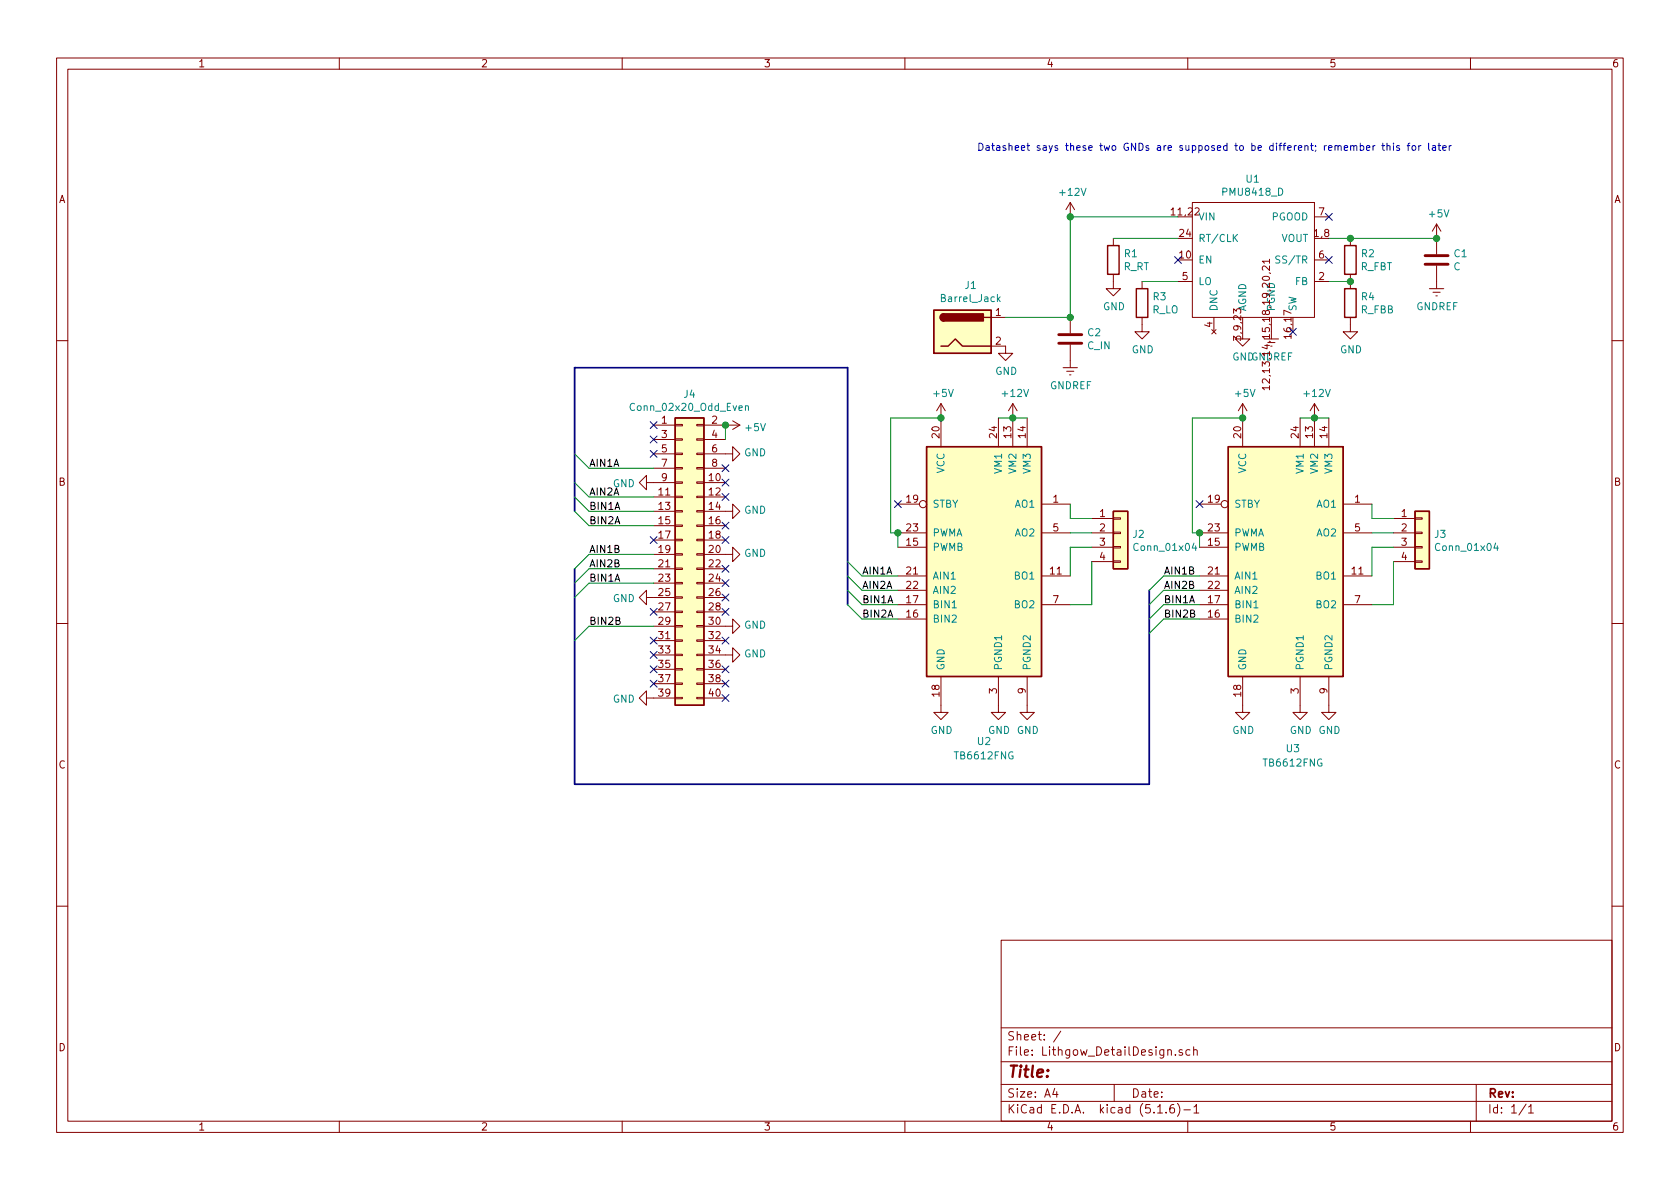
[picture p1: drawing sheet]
<svg xmlns="http://www.w3.org/2000/svg" width="297mm" height="210mm" viewBox="0 0 297 210" stroke-linecap="round" stroke-linejoin="round" font-family="sans-serif">
<g fill="none" stroke="#840000" stroke-width=".18">
<path d="M10 10.3h277v189.9h-277zM12 12.2h273v186.1h-273zM60 10.3v1.9M110 10.3v1.9M160 10.3v1.9M210 10.3v1.9M260 10.3v1.9M189.2 35.8v2.5M189.2 35.8l-.7 1.3M189.2 35.8l.8 1.3M210.8 35.8h21.6v20.3h-21.6zM232.4 38.3h2.5"/>
<path d="M254 39.6v5.4M254 39.6l-.8 1.3M254 39.6l.8 1.3M175.3 56.1h2.5M189.2 56.1v2.8M196.8 48.5v2.5h1.3l-1.3 1.3-1.2-1.3h1.2M196.8 42.2v1.2M201.9 56.1v2.6h1.3l-1.3 1.2-1.2-1.2h1.2M201.9 49.8v1.2M208.3 49.8h2.5M214.2 58.3l.8 .7M214.6 56.1v2.6"/>
<path d="M215 58.3l-.8 .7M219.7 58.7v1.2h1.3l-1.3 1.3-1.3-1.3h1.3M223.5 59.9h2.6M224.5 47v.8l-1-.8-.3 .3 .1 .5M224.5 46.2h-1.3l.3 .4M224.5 45.8v.8M232.4 49.8h2.5M232.4 46h2.5M238.8 56.1v2.6h1.2l-1.2 1.2-1.3-1.2h1.3M238.8 42.2v1.2M238.8 48.5v2.5M252.7 51h2.6"/>
<path d="M253.4 51.7h1.2M253.9 52.3h.2M254 47v4M10 60.2h2M115.6 75.2h3.8M115.6 77.7h3.8M119.4 77.6h1.2v.2h-1.2zM119.4 75.1h1.2v.2h-1.2zM123.2 77.6h1.3v.2h-1.3zM123.2 75.1h1.3v.2h-1.3zM124.5 75.2h6.3M124.5 77.7h3.8"/>
<path d="M129.5 74.4l1.3 .8M130.8 75.2l-1.3 .7M166.4 71.4v7.6M166.4 71.4l-.8 1.2M166.4 71.4l.7 1.2M175.3 61.2h2.5v1.3h1.3l-1.3 1.2-1.3-1.2h1.3M176.5 73.9v5.1M179.1 71.4v7.6M179.1 71.4l-.8 1.2M179.1 71.4l.7 1.2M181.6 73.9v5.1M188 65h2.5"/>
<path d="M188.6 65.7h1.3M189.1 66.3h.3M189.2 61v4M219.7 71.4v7.6M219.7 71.4l-.8 1.2M219.7 71.4l.8 1.2M224.2 60.6h1.2M224.5 68.6h-1.3l.3 .3M224.5 67v.8l-.8-.7-.2-.1-.2 .1-.1 .2 .1 .4M224.5 68.2v.7M229.9 73.9v5.1M232.4 71.4v7.6"/>
<path d="M232.4 71.4l-.8 1.2M232.4 71.4l.8 1.2M234.9 73.9v5.1M285 60.2h2M114.3 85.3v-1.2l-1.3 1.2 1.3 1.3v-1.3h5.1M115.6 87.9h3.8M115.6 90.4h3.8M115.6 93h3.8M115.6 95.5h3.8M115.6 98h3.8M115.6 80.3h3.8M115.6 82.8h3.8"/>
<path d="M119.4 95.4h1.2v.2h-1.2zM119.4 92.8h1.2v.3h-1.2zM119.4 90.3h1.2v.2h-1.2zM119.4 87.8h1.2v.2h-1.2zM119.4 97.9h1.2v.3h-1.2zM119.4 85.2h1.2v.3h-1.2zM119.4 82.7h1.2v.2h-1.2zM119.4 80.1h1.2v.3h-1.2zM123.2 95.4h1.3v.2h-1.3zM123.2 92.8h1.3v.3h-1.3zM123.2 90.3h1.3v.2h-1.3zM123.2 87.8h1.3v.2h-1.3z"/>
<path d="M123.2 97.9h1.3v.3h-1.3zM123.2 85.2h1.3v.3h-1.3zM123.2 82.7h1.3v.2h-1.3zM123.2 80.1h1.3v.3h-1.3zM124.5 98h5v-1.2l1.3 1.2-1.3 1.3v-1.3M124.5 80.3h5v-1.3l1.3 1.3-1.3 1.2v-1.2M124.5 90.4h5v-1.3l1.3 1.3-1.3 1.3v-1.3M124.5 85.3h3.8M124.5 87.9h3.8M124.5 93h3.8M124.5 95.5h3.8M124.5 82.8h3.8"/>
<path d="M158.7 94.2h5.1M158.7 96.8h5.1M158.7 89.1h3.9M184.1 94.2h5.1M184.1 89.1h5.1M193 91.7h3.8M193 94.2h3.8M193 96.8h3.8M193 99.3h3.8M196.8 99.2h1.3v.2h-1.3zM196.8 96.6h1.3v.3h-1.3zM196.8 91.6h1.3v.2h-1.3z"/>
<path d="M196.8 94.1h1.3v.3h-1.3zM212.1 94.2h5.1M212.1 96.8h5.1M212.1 89.1h3.8M237.5 94.2h5.1M237.5 89.1h5.1M246.4 91.7h3.8M246.4 94.2h3.8M246.4 96.8h3.8M246.4 99.3h3.8M250.2 99.2h1.3v.2h-1.3zM250.2 96.6h1.3v.3h-1.3z"/>
<path d="M250.2 91.6h1.3v.2h-1.3zM250.2 94.1h1.3v.3h-1.3zM10 110.3h2M114.3 105.7v-1.3l-1.3 1.3 1.3 1.2v-1.2h5.1M115.6 100.6h3.8M115.6 103.1h3.8M115.6 108.2h3.8M115.6 110.7h3.8M115.6 113.3h3.8M115.6 115.8h3.8M115.6 118.4h3.8M119.4 103h1.2v.2h-1.2z"/>
<path d="M119.4 105.5h1.2v.3h-1.2zM119.4 108.1h1.2v.2h-1.2zM119.4 110.6h1.2v.3h-1.2zM119.4 113.2h1.2v.2h-1.2zM119.4 115.7h1.2v.2h-1.2zM119.4 118.2h1.2v.3h-1.2zM119.4 100.5h1.2v.2h-1.2zM123.2 103h1.3v.2h-1.3zM123.2 105.5h1.3v.3h-1.3zM123.2 108.1h1.3v.2h-1.3zM123.2 110.6h1.3v.3h-1.3zM123.2 113.2h1.3v.2h-1.3z"/>
<path d="M123.2 115.7h1.3v.2h-1.3zM123.2 118.2h1.3v.3h-1.3zM123.2 100.5h1.3v.2h-1.3zM124.5 110.7h5v-1.2l1.3 1.2-1.3 1.3v-1.3M124.5 115.8h5v-1.3l1.3 1.3-1.3 1.3v-1.3M124.5 100.6h3.8M124.5 103.1h3.8M124.5 105.7h3.8M124.5 108.2h3.8M124.5 113.3h3.8M124.5 118.4h3.8M158.7 101.8h5.1"/>
<path d="M158.7 109.5h5.1M158.7 106.9h5.1M158.7 104.4h5.1M166.4 119.6v6.4h1.2l-1.2 1.2-1.3-1.2h1.3M176.5 119.6v6.4h1.3l-1.3 1.2-1.2-1.2h1.2M181.6 119.6v6.4h1.3l-1.3 1.2-1.3-1.2h1.3M184.1 101.8h5.1M184.1 106.9h5.1M212.1 101.8h5.1M212.1 109.5h5.1M212.1 106.9h5.1M212.1 104.4h5.1"/>
<path d="M219.7 119.6v6.4h1.3l-1.3 1.2-1.3-1.2h1.3M229.9 119.6v6.4h1.2l-1.2 1.2-1.3-1.2h1.3M234.9 119.6v6.4h1.3l-1.3 1.2-1.2-1.2h1.2M237.5 101.8h5.1M237.5 106.9h5.1M285 110.3h2M114.3 123.4v-1.2l-1.3 1.2 1.3 1.3v-1.3h5.1M115.6 120.9h3.8M119.4 120.8h1.2v.2h-1.2zM119.4 123.3h1.2v.3h-1.2zM123.2 120.8h1.3v.2h-1.3zM123.2 123.3h1.3v.3h-1.3z"/>
<path d="M124.5 120.9h3.8M124.5 123.4h3.8M10 160.2h2M177 166.3h108v32h-108zM285 160.2h2M60 198.3v1.9M110 198.3v1.9M160 198.3v1.9M177 194.8h108M177 191.8h108M177 187.8h108M177 181.8h108"/>
<path d="M186.5 192.5l-.4 1h1M186.8 193v1M187.6 182.3l-1.3 2M197 191.8v3M204.7 196.8h.8M206.2 196.7v.1M207.5 195.3a.59 .59 0 0 0-.7 .7v.5l.2 .2 .4 .1 .2-.1 .1-.5-.2-.2-.4-.1-.3 .3M207.8 186.5v.1M208.2 195.1a1.71 1.71 0 0 1 0 2.3M209 185.7a.37 .37 0 0 0-.5 .1v.2l.5 .2 .1 .1-.2 .3-.4-.1M209.3 196.3h1.2M210 198.3v1.9"/>
<path d="M210.4 185.7l-.4-.1-.3 .3 .1 .6 .2 .1 .4-.1M211 185.7h.1a.37 .37 0 0 1 .6 .1v.8M211 185.1v1.5M211.1 195.8l.4-.5v1.5M211.1 196.8h.9M260 198.3v1.9M261 191.8v6.5M269.8 195.2l-1.2 2M270.3 195.8l.4-.5v1.5M270.3 196.8h.8"/>
<circle cx="163.2" cy="89.1" r=".63"/>
<circle cx="216.5" cy="89.1" r=".63"/>
</g>
<g fill="none" stroke="#840000" stroke-width=".25">
<path d="M165.1 54.9h10.2v7.6h-10.2zM166.9 55.5a.63 .63 0 0 0-.7 .6 .63 .63 0 0 0 .7 .7M174 56.1h1.3M195.8 43.4h2.1v5.1h-2.1zM200.9 51h2v5.1h-2zM237.7 51h2.1v5.1h-2.1zM237.7 43.4h2.1v5.1h-2.1zM119.4 73.9h5.1v50.8h-5.1zM163.8 79h20.3v40.6h-20.3zM166.4 61.2h1.2l1.3-1.3 1.3 1.3h5.1M217.2 79h20.3v40.6h-20.3zM196.8 90.4h2.6v10.2h-2.6z"/>
<path d="M250.2 90.4h2.5v10.2h-2.5z"/>
</g>
<path d="M187.2 59.2h4.1M252 46.7h4M252 45.2h4M187.2 60.7h4.1" fill="none" stroke="#840000" stroke-width=".51"/>
<g fill="#ffffc2" stroke="#ffffc2" stroke-width=".18">
<path d="M165.1 54.9h10.2v7.6h-10.2z"/>
<path d="M250.2 90.4h2.5v10.2h-2.5z"/>
<path d="M196.8 90.4h2.6v10.2h-2.6z"/>
<path d="M163.8 79h20.3v40.6h-20.3z"/>
<path d="M217.2 79h20.3v40.6h-20.3z"/>
<path d="M119.4 73.9h5.1v50.8h-5.1z"/>
</g>
<g fill="#840000" stroke="#840000" stroke-width=".25">
<path d="M166.4 55.7l.5-.2v1.3a.64 .64 0 0 1-.6-.4 .64 .64 0 0 1 .1-.7z"/>
<path d="M166.9 55.5h7v1.3h-7z"/>
</g>
<g fill="none" stroke="#008484" stroke-width=".18">
<path d="M176.5 52.9l.3 .4M176.8 52.5l-.4 .5M218.3 42l.5 .7M218.8 41.4l-.7 .8M226.3 45.3h-.5l-.2 .2 .1 .3 .5 .2v.4l-.2 .1h-.4M131.8 71.9l.2-.2 .3 .1v.8M131.8 71.7v.9M211.1 96l-.3 .9h.8M211.4 96.5v.9M264.4 96l-.3 .9h.8M264.7 96.5v.9M168.4 107.5h.7"/>
<path d="M221.7 107.5h.7"/>
</g>
<path d="M101.6 90.4v-25.4h48.3v41.9M101.6 100.6v38.1h101.6v-34.3" fill="none" stroke="#000084" stroke-width=".3"/>
<g fill="none" stroke="#008400" stroke-width=".18">
<path d="M208.3 38.3h-19.1v17.8h-11.4M196.8 42.2h11.5M201.9 49.8h6.4M234.9 49.8h3.9M234.9 42.2h19.1M128.3 75.2v2.5M166.4 73.9h-8.9v20.3h1.2v2.6M176.5 73.9h5.1M219.7 73.9h-8.9v20.3h1.3v2.6M229.9 73.9h5M101.6 80.3l2.5 2.5h11.5M101.6 85.3l2.5 2.6h11.5"/>
<path d="M101.6 87.9l2.5 2.5h11.5M101.6 90.4l2.5 2.6h11.5M115.6 98h-11.5l-2.5 2.6M149.9 99.3l2.5 2.5h6.3M189.2 94.2h3.8M189.2 89.1v2.6h3.8M193 96.8h-3.8v5M193 99.3v7.6h-3.8M242.6 94.2h3.8M242.6 89.1v2.6h3.8M246.4 99.3v7.6h-3.8M246.4 96.8h-3.8v5"/>
<path d="M115.6 110.7h-11.5l-2.5 2.6M115.6 100.6h-11.5l-2.5 2.5M115.6 103.1h-11.5l-2.5 2.6M149.9 101.8l2.5 2.6h6.3M149.9 104.4l2.5 2.5h6.3M149.9 106.9l2.5 2.6h6.3M212.1 101.8h-6.4l-2.5 2.6M212.1 104.4h-6.4l-2.5 2.5M212.1 106.9h-6.4l-2.5 2.6M212.1 109.5h-6.4l-2.5 2.5"/>
</g>
<g fill="none" stroke="#0000c2" stroke-width=".18">
<path d="M240.5 25.8l.4-.1 .2 .3-.1 .5h-.5M240.5 25.3v1.3M241.6 26.2l.6-.1-.1-.3-.3-.1-.2 .2 .1 .6h.4M242.7 25.7v.9M243.1 25.7l-.4 .3M244.3 25.7h.5M244.5 25.3v1.1l.3 .2M245.2 25.9l.2-.2 .3 .1 .1 .8M245.2 25.3v1.3M246.4 25.3v.1M246.4 25.7v.9M247.4 25.8l-.3-.1-.2 .2 .1 .2 .4 .1v.3h-.5"/>
<path d="M248.8 25.7h.5M249.3 25.3l-.3 .2v1.1M249.8 25.8l.3-.1 .2 .3-.1 .5-.3 .1-.2-.1zM250.9 25.7v.9M251.2 25.7l-.3 .3M252.6 25.3v1.1l.2 .2M253.3 25.8h.5v.8M253.8 26.1h-.4l-.2 .2 .2 .3 .4-.1M254.3 25.7h.4M254.4 25.3v1.1l.3 .2M255.1 26.2l.6-.1-.1-.3-.3-.1-.2 .2v.6h.5M256.2 25.7v.9"/>
<path d="M256.6 25.7l-.4 .3"/>
</g>
<g fill="#008400" stroke="#008400" stroke-width=".25">
<circle cx="254" cy="42.2" r=".51"/>
<circle cx="189.2" cy="56.1" r=".51"/>
<circle cx="179.1" cy="73.9" r=".51"/>
<circle cx="232.4" cy="73.9" r=".51"/>
<circle cx="128.3" cy="75.2" r=".51"/>
<circle cx="166.4" cy="73.9" r=".51"/>
<circle cx="238.8" cy="42.2" r=".51"/>
<circle cx="158.8" cy="94.2" r=".51"/>
<circle cx="238.8" cy="49.8" r=".51"/>
<circle cx="219.7" cy="73.9" r=".51"/>
<circle cx="212.1" cy="94.2" r=".51"/>
<circle cx="189.2" cy="38.3" r=".51"/>
</g>
<g fill="none" stroke="#000084" stroke-width=".18">
<path d="M234.3 37.7l1.3 1.3M235.6 37.7l-1.3 1.3M207.7 45.4l1.2 1.2M208.9 45.4l-1.2 1.2M234.3 45.4l1.3 1.2M235.6 45.4l-1.3 1.2M115 79.6l1.2 1.3M115 77.1l1.2 1.2M115 74.6l1.2 1.2M116.2 79.6l-1.2 1.3M116.2 77.1l-1.2 1.2M116.2 74.6l-1.2 1.2"/>
<path d="M115 94.9l1.2 1.2M116.2 94.9l-1.2 1.2M127.7 82.2l1.2 1.2M127.7 84.7l1.2 1.2M127.7 87.3l1.2 1.2M127.7 92.3l1.2 1.3M127.7 94.9l1.2 1.2M127.7 100l1.2 1.2M128.9 82.2l-1.2 1.2M128.9 84.7l-1.2 1.2M128.9 87.3l-1.2 1.2M128.9 92.3l-1.2 1.3"/>
<path d="M128.9 94.9l-1.2 1.2M128.9 100l-1.2 1.2M158.1 88.5l1.3 1.3M159.4 88.5l-1.3 1.3M211.5 88.5l1.2 1.3M212.7 88.5l-1.2 1.3M115 117.7l1.2 1.3M115 115.2l1.2 1.2M115 112.7l1.2 1.2M115 107.6l1.2 1.2M116.2 107.6l-1.2 1.2M116.2 112.7l-1.2 1.2"/>
<path d="M116.2 115.2l-1.2 1.2M116.2 117.7l-1.2 1.3M127.7 102.5l1.2 1.2M127.7 105l1.2 1.3M127.7 107.6l1.2 1.2M127.7 112.7l1.2 1.2M127.7 117.7l1.2 1.3M128.9 102.5l-1.2 1.2M128.9 105l-1.2 1.3M128.9 107.6l-1.2 1.2M128.9 112.7l-1.2 1.2M128.9 117.7l-1.2 1.3"/>
<path d="M115 120.3l1.2 1.2M116.2 120.3l-1.2 1.2M127.7 120.3l1.2 1.2M127.7 122.8l1.2 1.2M128.9 120.3l-1.2 1.2M128.9 122.8l-1.2 1.2"/>
</g>
<text font-size="2.8" fill="#840000" x="178" y="190.5">Title:</text>
<g font-size="2.1" fill="#840000">
<text x="178" y="184">Sheet: /</text>
<text x="178" y="186.7">File: Lithgow_DetailDesign.sch</text>
<text x="178" y="196.9">KiCad E.D.A. kicad (5.1.6)-1</text>
<text x="178" y="194.1">Size: A4</text>
<text x="200" y="194.1">Date:</text>
<text x="263" y="194.1">Rev:</text>
<text x="263" y="196.9">Id: 1/1</text>
</g>
<g font-size="1.8" fill="#840000">
<text x="35" y="11.9">1</text>
<text x="85" y="11.9">2</text>
<text x="135" y="11.9">3</text>
<text x="185" y="11.9">4</text>
<text x="235" y="11.9">5</text>
<text x="285" y="11.9">6</text>
<text x="10.4" y="35.9">A</text>
<text x="285.4" y="35.9">A</text>
<text x="207.3" y="38.1">11,22</text>
<text x="208.6" y="41.9">24</text>
<text x="232.5" y="41.9">1,8</text>
<text x="233.2" y="38.1">7</text>
<text x="208.6" y="45.7">10</text>
<text x="233.2" y="45.7">6</text>
<text x="209.1" y="49.5">5</text>
<text x="233.2" y="49.5">2</text>
<text x="176" y="55.9">1</text>
<text x="214.4" y="57.9" transform="rotate(-90 214.4 57.9)">4</text>
<text x="219.5" y="59.9" transform="rotate(-90 219.5 59.9)">3,9,23</text>
<text x="225.4" y="55.1" transform="rotate(-90 225.4 55.1)">PGND</text>
<text x="176" y="61">2</text>
<text x="217.9" y="63.7">GNDGNDREF</text>
<text x="224.5" y="67" transform="rotate(-90 224.5 67)">12,13,14,15,18,19,20,21</text>
<text x="117" y="74.9">1</text>
<text x="117" y="77.5">3</text>
<text x="125.9" y="74.9">2</text>
<text x="125.9" y="77.5">4</text>
<text x="166.1" y="77.4" transform="rotate(-90 166.1 77.4)">20</text>
<text x="176.3" y="77.4" transform="rotate(-90 176.3 77.4)">24</text>
<text x="178.8" y="77.4" transform="rotate(-90 178.8 77.4)">13</text>
<text x="181.4" y="77.4" transform="rotate(-90 181.4 77.4)">14</text>
<text x="219.5" y="77.4" transform="rotate(-90 219.5 77.4)">20</text>
<text x="229.6" y="77.4" transform="rotate(-90 229.6 77.4)">24</text>
<text x="232.2" y="77.4" transform="rotate(-90 232.2 77.4)">13</text>
<text x="234.7" y="77.4" transform="rotate(-90 234.7 77.4)">14</text>
<text x="117" y="80">5</text>
<text x="117" y="82.5">7</text>
<text x="125.9" y="80">6</text>
<text x="125.9" y="82.5">8</text>
<text x="10.4" y="85.9">B</text>
<text x="116.5" y="87.6">11</text>
<text x="117" y="85.1">9</text>
<text x="125.4" y="85.1">10</text>
<text x="125.4" y="87.6">12</text>
<text x="160.3" y="88.9">19</text>
<text x="186.2" y="88.9">1</text>
<text x="213.7" y="88.9">19</text>
<text x="239.5" y="88.9">1</text>
<text x="285.4" y="85.9">B</text>
<text x="116.5" y="90.2">13</text>
<text x="116.5" y="92.7">15</text>
<text x="116.5" y="95.2">17</text>
<text x="125.4" y="90.2">14</text>
<text x="125.4" y="92.7">16</text>
<text x="125.4" y="95.2">18</text>
<text x="160.3" y="94">23</text>
<text x="186.2" y="94">5</text>
<text x="194.5" y="91.4">1</text>
<text x="194.5" y="94">2</text>
<text x="213.7" y="94">23</text>
<text x="239.5" y="94">5</text>
<text x="247.8" y="91.4">1</text>
<text x="247.8" y="94">2</text>
<text x="116.5" y="97.8">19</text>
<text x="116.5" y="100.3">21</text>
<text x="125.4" y="97.8">20</text>
<text x="125.4" y="100.3">22</text>
<text x="160.3" y="96.5">15</text>
<text x="160.3" y="101.6">21</text>
<text x="185.7" y="101.6">11</text>
<text x="194.5" y="96.5">3</text>
<text x="194.5" y="99.1">4</text>
<text x="213.7" y="96.5">15</text>
<text x="213.7" y="101.6">21</text>
<text x="239.1" y="101.6">11</text>
<text x="247.8" y="96.5">3</text>
<text x="247.8" y="99.1">4</text>
<text x="116.5" y="102.9">23</text>
<text x="116.5" y="105.4">25</text>
<text x="116.5" y="107.9">27</text>
<text x="125.4" y="102.9">24</text>
<text x="125.4" y="105.4">26</text>
<text x="125.4" y="107.9">28</text>
<text x="160.3" y="106.7">17</text>
<text x="160.3" y="104.1">22</text>
<text x="186.2" y="106.7">7</text>
<text x="213.7" y="106.7">17</text>
<text x="213.7" y="104.1">22</text>
<text x="239.5" y="106.7">7</text>
<text x="116.5" y="110.5">29</text>
<text x="116.5" y="113">31</text>
<text x="125.4" y="110.5">30</text>
<text x="125.4" y="113">32</text>
<text x="160.3" y="109.2">16</text>
<text x="213.7" y="109.2">16</text>
<text x="116.5" y="115.6">33</text>
<text x="116.5" y="118.1">35</text>
<text x="125.4" y="115.6">34</text>
<text x="125.4" y="118.1">36</text>
<text x="116.5" y="120.6">37</text>
<text x="116.5" y="123.2">39</text>
<text x="125.4" y="120.6">38</text>
<text x="125.4" y="123.2">40</text>
<text x="166.1" y="123.1" transform="rotate(-90 166.1 123.1)">18</text>
<text x="176.3" y="122.7" transform="rotate(-90 176.3 122.7)">3</text>
<text x="181.4" y="122.7" transform="rotate(-90 181.4 122.7)">9</text>
<text x="219.5" y="123.1" transform="rotate(-90 219.5 123.1)">18</text>
<text x="229.6" y="122.7" transform="rotate(-90 229.6 122.7)">3</text>
<text x="234.7" y="122.7" transform="rotate(-90 234.7 122.7)">9</text>
<text x="10.4" y="135.9">C</text>
<text x="285.4" y="135.9">C</text>
<text x="10.4" y="185.9">D</text>
<text x="285.4" y="185.9">D</text>
<text x="35" y="199.9">1</text>
<text x="85" y="199.9">2</text>
<text x="135" y="199.9">3</text>
<text x="185" y="199.9">4</text>
<text x="235" y="199.9">5</text>
<text x="285" y="199.9">6</text>
</g>
<text font-size="1.8" fill="#0000c2" x="172.7" y="26.7">Datasheet says these two GNDs are supposed to be different; remember this for later</text>
<g font-size="1.8" fill="#008484">
<text x="187.5" y="34.6">+12V</text>
<text x="216.4" y="34.6">PMU8418_D</text>
<text x="220.4" y="32.3">U1</text>
<text x="211.8" y="39">VIN</text>
<text x="224.8" y="39">PGOOD</text>
<text x="252.8" y="38.4">+5V</text>
<text x="198.6" y="47.8">R_RT</text>
<text x="198.8" y="45.5">R1</text>
<text x="211.8" y="46.6">EN</text>
<text x="211.8" y="42.8">RT/CLK</text>
<text x="226.2" y="46.6">SS/TR</text>
<text x="226.5" y="42.8">VOUT</text>
<text x="240.5" y="47.8">R_FBT</text>
<text x="240.7" y="45.5">R2</text>
<text x="257" y="47.8">C</text>
<text x="257.1" y="45.5">C1</text>
<text x="166.6" y="53.4">Barrel_Jack</text>
<text x="170.7" y="51.1">J1</text>
<text x="203.9" y="53.1">R3</text>
<text x="211.8" y="50.4">LO</text>
<text x="229" y="50.4">FB</text>
<text x="240.7" y="53.1">R4</text>
<text x="192.4" y="59.5">C2</text>
<text x="195" y="54.9">GND</text>
<text x="203.7" y="55.4">R_LO</text>
<text x="215.3" y="55.1" transform="rotate(-90 215.3 55.1)">DNC</text>
<text x="220.3" y="55.1" transform="rotate(-90 220.3 55.1)">AGND</text>
<text x="229.2" y="55.1" transform="rotate(-90 229.2 55.1)">SW</text>
<text x="240.6" y="55.4">R_FBB</text>
<text x="250.4" y="54.9">GNDREF</text>
<text x="192.3" y="61.8">C_IN</text>
<text x="200.1" y="62.5">GND</text>
<text x="236.9" y="62.5">GND</text>
<text x="121" y="70.4">J4</text>
<text x="165.2" y="70.2">+5V</text>
<text x="176" y="66.3">GND</text>
<text x="177.4" y="70.2">+12V</text>
<text x="185.6" y="68.8">GNDREF</text>
<text x="218.5" y="70.2">+5V</text>
<text x="230.7" y="70.2">+12V</text>
<text x="111.9" y="72.7">Conn_02x20_Odd_Even</text>
<text x="131.9" y="76.2">+5V</text>
<text x="131.6" y="80.7">GND</text>
<text x="167" y="83.7" transform="rotate(-90 167 83.7)">VCC</text>
<text x="177.2" y="83.6" transform="rotate(-90 177.2 83.6)">VM1</text>
<text x="179.7" y="83.6" transform="rotate(-90 179.7 83.6)">VM2</text>
<text x="182.2" y="83.6" transform="rotate(-90 182.2 83.6)">VM3</text>
<text x="220.3" y="83.7" transform="rotate(-90 220.3 83.7)">VCC</text>
<text x="230.5" y="83.6" transform="rotate(-90 230.5 83.6)">VM1</text>
<text x="233" y="83.6" transform="rotate(-90 233 83.6)">VM2</text>
<text x="235.6" y="83.6" transform="rotate(-90 235.6 83.6)">VM3</text>
<text x="108.4" y="86.2">GND</text>
<text x="164.8" y="89.8">STBY</text>
<text x="179.5" y="89.8">AO1</text>
<text x="218.2" y="89.8">STBY</text>
<text x="232.8" y="89.8">AO1</text>
<text x="131.6" y="90.9">GND</text>
<text x="164.8" y="94.9">PWMA</text>
<text x="179.5" y="94.9">AO2</text>
<text x="200.4" y="95.1">J2</text>
<text x="218.2" y="94.9">PWMA</text>
<text x="232.8" y="94.9">AO2</text>
<text x="253.7" y="95.1">J3</text>
<text x="131.6" y="98.5">GND</text>
<text x="164.8" y="97.4">PWMB</text>
<text x="200.8" y="97.4">Conn_01x04</text>
<text x="218.2" y="97.4">PWMB</text>
<text x="254.1" y="97.4">Conn_01x04</text>
<text x="108.4" y="106.5">GND</text>
<text x="164.8" y="107.6">BIN1</text>
<text x="164.8" y="102.5">AIN1</text>
<text x="164.8" y="105">AIN2</text>
<text x="179.5" y="102.5">BO1</text>
<text x="179.5" y="107.6">BO2</text>
<text x="218.2" y="107.6">BIN1</text>
<text x="218.2" y="102.5">AIN1</text>
<text x="218.2" y="105">AIN2</text>
<text x="232.8" y="102.5">BO1</text>
<text x="232.8" y="107.6">BO2</text>
<text x="131.6" y="111.2">GND</text>
<text x="164.8" y="110.1">BIN2</text>
<text x="218.2" y="110.1">BIN2</text>
<text x="131.6" y="116.3">GND</text>
<text x="167" y="118.6" transform="rotate(-90 167 118.6)">GND</text>
<text x="177.2" y="118.6" transform="rotate(-90 177.2 118.6)">PGND1</text>
<text x="182.2" y="118.6" transform="rotate(-90 182.2 118.6)">PGND2</text>
<text x="220.3" y="118.6" transform="rotate(-90 220.3 118.6)">GND</text>
<text x="230.5" y="118.6" transform="rotate(-90 230.5 118.6)">PGND1</text>
<text x="235.6" y="118.6" transform="rotate(-90 235.6 118.6)">PGND2</text>
<text x="108.4" y="124.3">GND</text>
<text x="164.5" y="129.8">GND</text>
<text x="172.9" y="131.7">U2</text>
<text x="174.7" y="129.8">GND GND</text>
<text x="217.9" y="129.8">GND</text>
<text x="228" y="129.8">GND GND</text>
<text x="169" y="134.3">TB6612FNG</text>
<text x="223.6" y="135.6">TB6612FNG</text>
<text x="227.5" y="133">U3</text>
</g>
<text font-size="1.8" fill="#000084" x="228.3" y="59.6" transform="rotate(-90 228.3 59.6)">16,17</text>
<g font-size="1.8">
<text x="104.1" y="82.5">AIN1A</text>
<text x="104.1" y="87.6">AIN2A</text>
<text x="104.1" y="90.2">BIN1A</text>
<text x="104.1" y="92.7">BIN2A</text>
<text x="104.1" y="100.3">AIN2B</text>
<text x="104.1" y="97.8">AIN1B</text>
<text x="152.4" y="101.6">AIN1A</text>
<text x="205.7" y="101.6">AIN1B</text>
<text x="104.1" y="102.9">BIN1A</text>
<text x="152.4" y="106.7">BIN1A</text>
<text x="152.4" y="104.1">AIN2A</text>
<text x="205.7" y="106.7">BIN1A</text>
<text x="205.7" y="104.1">AIN2B</text>
<text x="104.1" y="110.5">BIN2B</text>
<text x="152.4" y="109.2">BIN2A</text>
<text x="205.7" y="109.2">BIN2B</text>
</g>
</svg>
